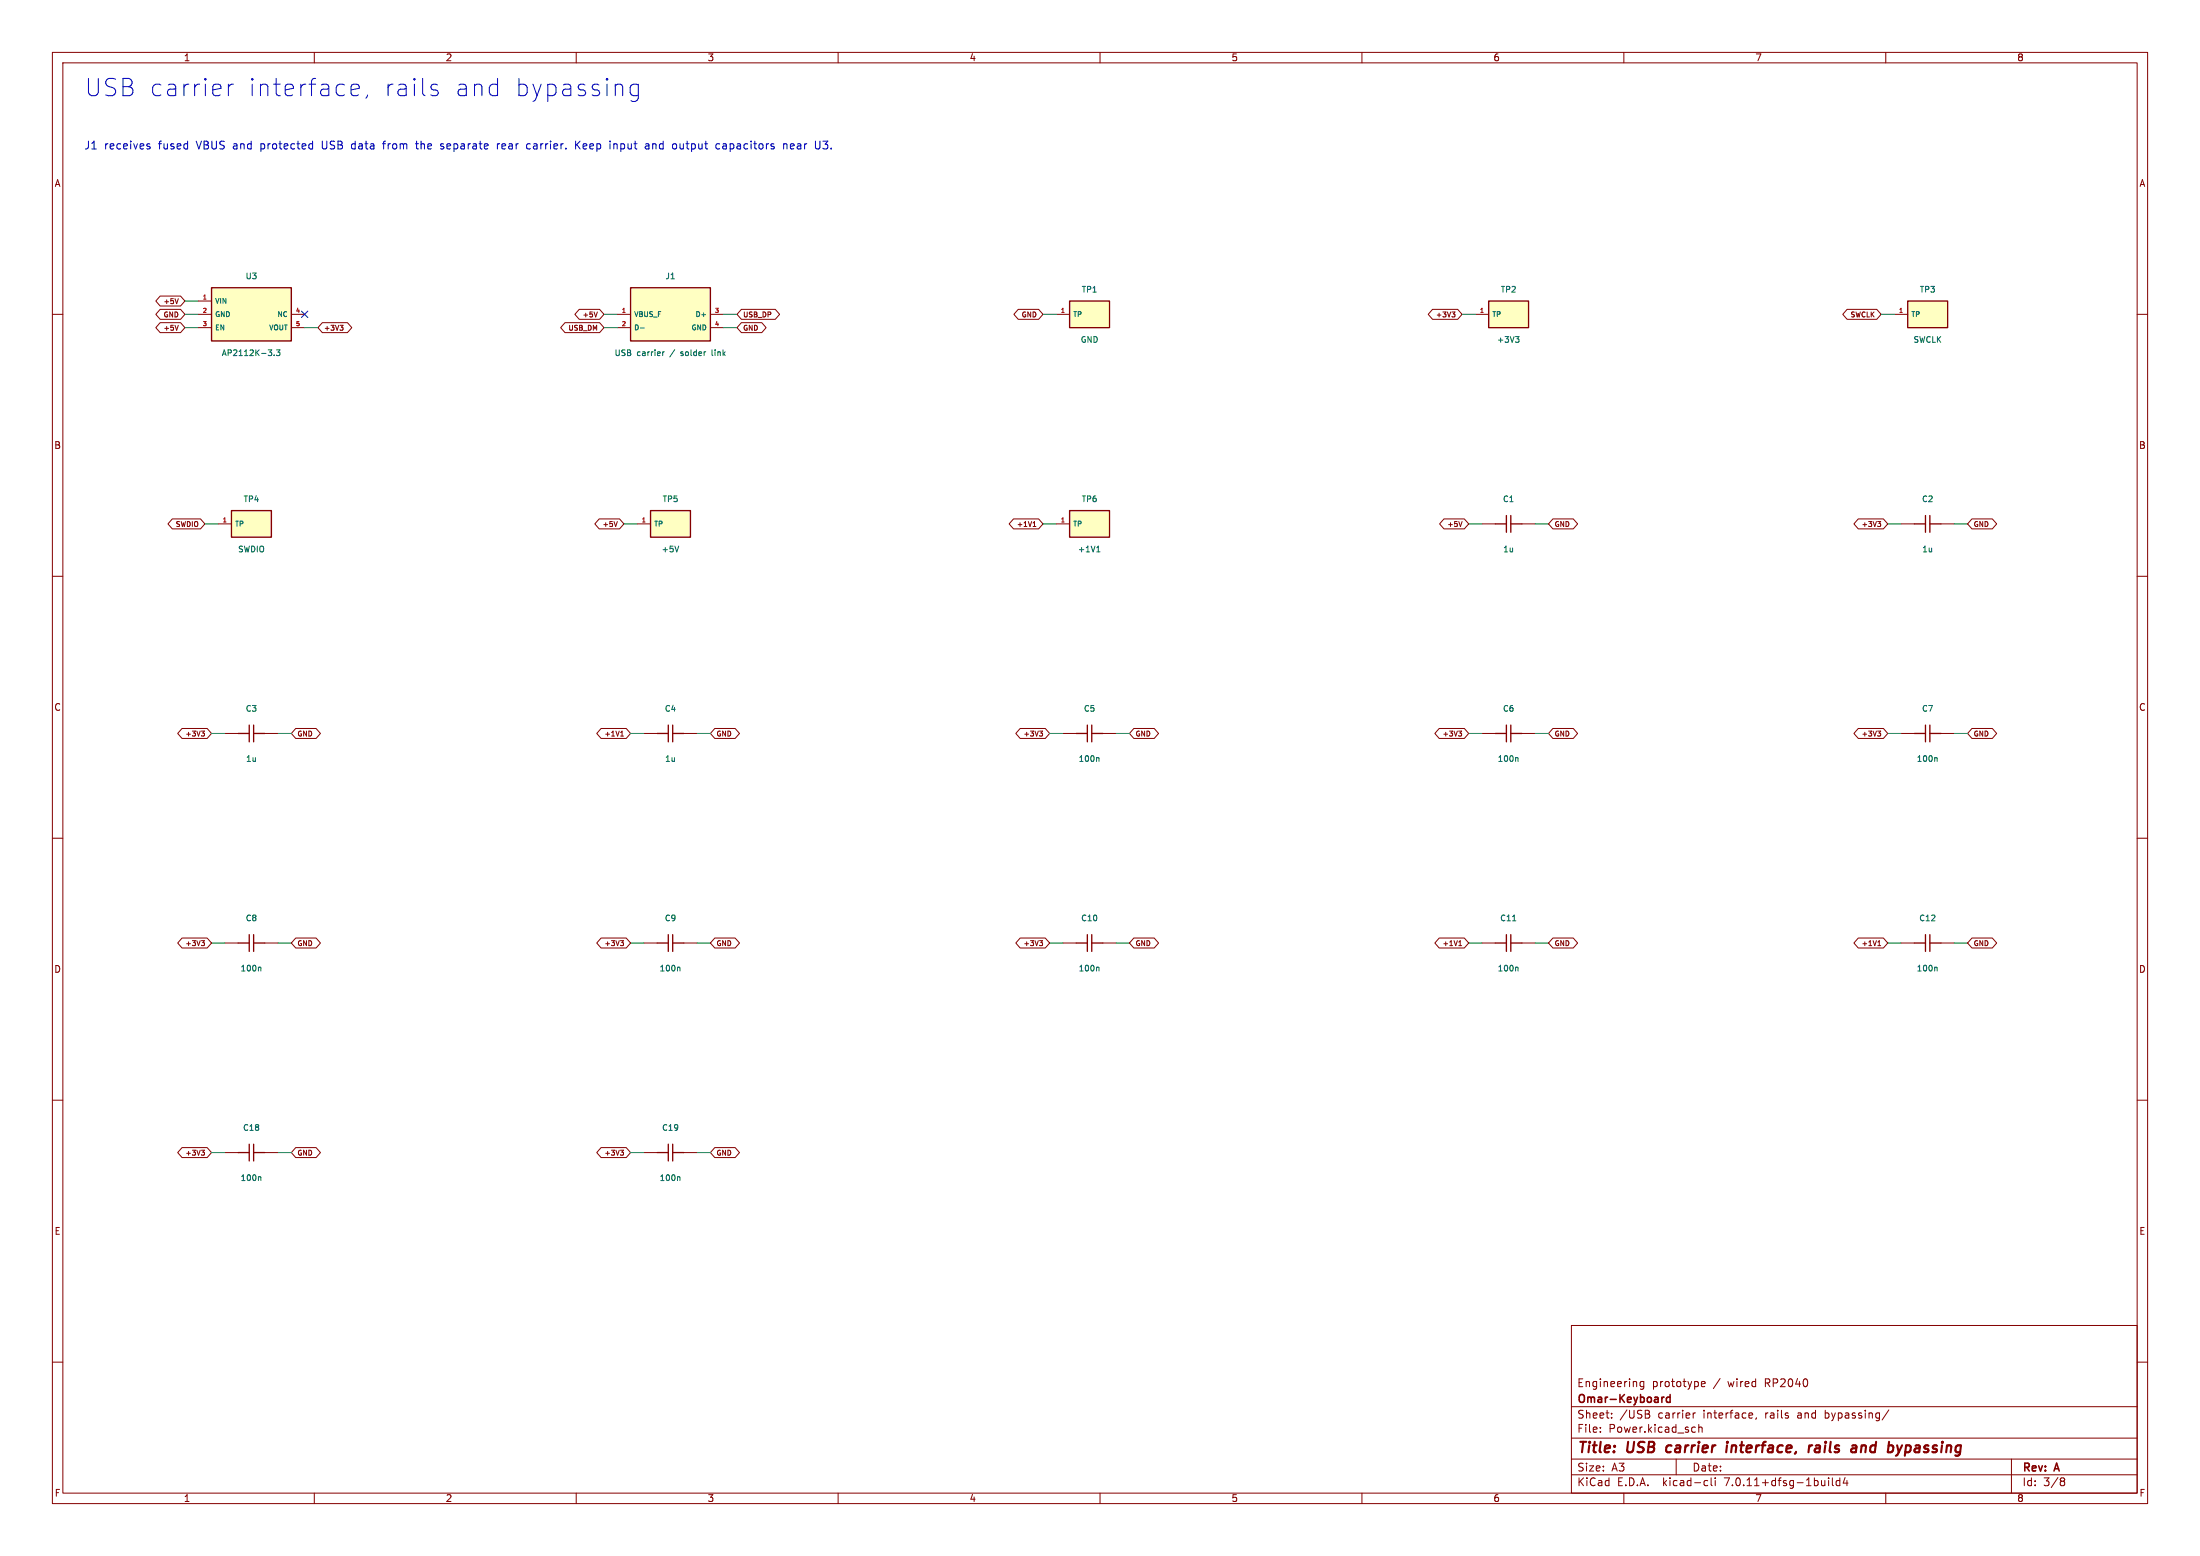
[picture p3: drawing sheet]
<svg xmlns="http://www.w3.org/2000/svg" width="420mm" height="297mm" viewBox="0 0 420 297" stroke-linecap="round" stroke-linejoin="round" font-family="sans-serif">
<g fill="none" stroke="#840000" stroke-width=".19">
<path d="M10 10h400v277h-400zM12 12h396v273h-396zM60 10v2M110 10v2M160 10v2M210 10v2M260 10v2M310 10v2M360 10v2M10 60h2M30.6 56.5h3.9l.8 1-.8 .9h-3.9l-.9-.9zM30.6 59h3.9l.8 1-.8 1h-3.9l-.9-1z"/>
<path d="M34 57l-.3 1M37.8 60h2.6M37.8 57.5h2.6M55.6 60h2.6M110.6 59h3.9l.8 1-.8 1h-3.9l-.9-1zM114 59.5l-.3 1M117.8 60h2.6M135.6 60h2.6M141.5 59h6.5l.8 1-.8 1h-6.5l-.8-1zM194.4 59h3.9l.8 1-.8 1h-3.9l-.8-1zM201.7 60h2.5M273.5 59h4.8l.8 1-.8 1h-4.8l-.9-1z"/>
<path d="M277.2 59.5h.6l-.4 .4 .3 .1 .1 .3-.2 .2h-.3M281.7 60h2.5M352.6 59h5.7l.8 1-.8 1h-5.7l-.8-1zM361.7 60h2.5M408 60h2M30.6 61.6h3.9l.8 .9-.8 1h-3.9l-.9-1zM34 62.1l-.3 .9M37.8 62.5h2.6M55.6 62.5h2.6M61.5 61.6h4.8l.9 .9-.9 1h-4.8l-.8-1zM64.9 62.1h.6l-.3 .4M65.3 62.5l.2 .1-.2 .4"/>
<path d="M107.9 61.6h6.6l.8 .9-.8 1h-6.6l-.9-1zM117.8 62.5h2.6M135.6 62.5h2.6M141.5 61.6h3.9l.9 .9-.9 1h-3.9l-.8-1zM32.9 99h5.4l.8 1-.8 1h-5.4l-.8-1zM114.4 99h3.9l.8 1-.8 1h-3.9l-.8-1zM117.9 99.5l-.4 1M193.5 99h4.8l.8 1-.8 1h-4.8l-.9-1zM197.2 99.8l.3-.3v1M275.7 99h3.8l.9 1-.9 1h-3.8l-.9-1zM279.1 99.5l-.3 1M296.5 99h3.8l.9 1-.9 1h-3.8l-.9-1z"/>
<path d="M354.8 99h4.7l.9 1-.9 1h-4.7l-.9-1zM358.4 99.5h.6l-.3 .4 .3 .1v.3l-.2 .2h-.2M376.5 99h3.8l.9 1-.9 1h-3.8l-.9-1zM10 110h2M41.6 100h2.6M121.6 100h2.6M197.2 100.5h.6M201.7 100h2.5M282.9 100h2.6M290.5 100h2.6M362.9 100h2.6M370.5 100h2.6"/>
<path d="M408 110h2M34.8 139h4.7l.9 1-.9 1h-4.7l-.9-1zM38.4 139.5h.6l-.3 .4 .3 .1v.3l-.2 .2h-.2M42.9 140h2.6M50.5 140h2.6M56.5 139h3.8l.9 1-.9 1h-3.8l-.9-1zM114.8 139h4.7l.9 1-.9 1h-4.7l-.9-1zM118.5 139.8l.3-.3v1M122.9 140h2.6M130.5 140h2.6M136.5 139h3.8l.9 1-.9 1h-3.8l-.9-1zM194.8 139h4.7l.9 1-.9 1h-4.7l-.9-1z"/>
<path d="M198.4 139.5h.6l-.3 .4 .3 .1v.3l-.2 .2h-.2M202.9 140h2.6M210.5 140h2.6M216.5 139h3.8l.9 1-.9 1h-3.8l-.9-1zM274.7 139h4.8l.9 1-.9 1h-4.8l-.8-1zM278.4 139.5h.6l-.3 .4 .3 .1v.3l-.2 .2h-.2M282.9 140h2.6M290.5 140h2.6M296.5 139h3.8l.9 1-.9 1h-3.8l-.9-1zM354.8 139h4.7l.9 1-.9 1h-4.7l-.9-1zM358.4 139.5h.6l-.3 .4 .3 .1v.3l-.2 .2h-.2M362.9 140h2.6"/>
<path d="M370.5 140h2.6M376.5 139h3.8l.9 1-.9 1h-3.8l-.9-1zM10 160h2M118.5 140.5h.5M408 160h2M34.8 179h4.7l.9 1-.9 1h-4.7l-.9-1zM38.4 179.5h.6l-.3 .4 .3 .1v.3l-.2 .2h-.2M42.9 180h2.6M50.5 180h2.6M56.5 179h3.8l.9 1-.9 1h-3.8l-.9-1zM114.8 179h4.7l.9 1-.9 1h-4.7l-.9-1zM118.4 179.5h.6l-.3 .4 .3 .1v.3l-.2 .2h-.2"/>
<path d="M122.9 180h2.6M130.5 180h2.6M136.5 179h3.8l.9 1-.9 1h-3.8l-.9-1zM194.8 179h4.7l.9 1-.9 1h-4.7l-.9-1zM198.4 179.5h.6l-.3 .4 .3 .1v.3l-.2 .2h-.2M202.9 180h2.6M210.5 180h2.6M216.5 179h3.8l.9 1-.9 1h-3.8l-.9-1zM274.7 179h4.8l.9 1-.9 1h-4.8l-.8-1zM278.5 179.8l.3-.3v1M282.9 180h2.6M290.5 180h2.6"/>
<path d="M296.5 179h3.8l.9 1-.9 1h-3.8l-.9-1zM354.8 179h4.7l.9 1-.9 1h-4.7l-.9-1zM358.5 179.8l.3-.3v1M362.9 180h2.6M370.5 180h2.6M376.5 179h3.8l.9 1-.9 1h-3.8l-.9-1zM278.5 180.5h.5M358.5 180.5h.5M10 210h2M34.8 219h4.7l.9 1-.9 1h-4.7l-.9-1zM38.4 219.5h.6l-.3 .4 .3 .1v.3l-.2 .2h-.2M56.5 219h3.8l.9 1-.9 1h-3.8l-.9-1z"/>
<path d="M114.8 219h4.7l.9 1-.9 1h-4.7l-.9-1zM118.4 219.5h.6l-.3 .4 .3 .1v.3l-.2 .2h-.2M136.5 219h3.8l.9 1-.9 1h-3.8l-.9-1zM408 210h2M42.9 220h2.6M50.5 220h2.6M122.9 220h2.6M130.5 220h2.6M10 260h2M300 253h108v32h-108zM408 260h2M300 278.5h108"/>
<path d="M300 274.5h108M300 268.5h108M305.5 273.2v.2M305.5 272.5v.1M307.7 270.5v.2M307.7 269.8v.1M313.8 263.7v1.2l-.3 .3-.3-.1M313.8 263.8l-.4-.1-.3 .3 .1 .6h.6M314.6 269.9a.4 .4 0 0 1 .4 .4 .4 .4 0 0 1-.3 .4M314.8 269.3l.1 .3-.2 .2M320 278.5v3M323.2 272.4l.5 .1"/>
<path d="M323.7 273.3l-.5 .1M323.7 269.7l-.3 .1-.2 .2M324.3 272.5l.2-.1 .4 .1v.9M324.3 271.9v1.5M324.8 264.2l.7-.2-.1-.2-.4-.1-.2 .2 .1 .7h.5M334.4 269.7l.2 .3-.7 .2M334.5 270.6l-.1 .1M335.3 270.6l-.1 .3M360.6 269.1l-1.3 1.9M384 278.5v6.5M60 285v2M110 285v2"/>
<path d="M160 285v2M210 285v2M260 285v2M300 281.5h108M310 285v2M325.6 282.6l.4 .1M326 283.5l-.4 .1M326.7 282.1v1.3l.2 .2M327.4 282.1v.1M327.4 282.6v1M349.1 282.1v.1M349.1 282.6v1"/>
<path d="M349.8 282.1v1.3l.2 .2M351.2 282.7l-.4-.1-.3 .3 .2 .6h.5M351.2 282.1v1.5M352.2 282l-.3 1.1h.9M352.6 282.6v1M360 285v2M393.6 282.1h.3l.3 .3-.3 .3M393.6 282.7h.3M393.9 282.7l.2 .2 .1 .4-.3 .3h-.3"/>
</g>
<path d="M318.2 276.1l-.2 .7 .4 .4M329.7 275.9l-.2 1.3M329.8 275.2v.2M345.4 275.9l-.2 1.3M346 275.9l-.4 .1-.2 .3M347.2 275.9l-.6 .1M347.2 276.4h-.4a.4 .4 0 0 0-.4 .4 .4 .4 0 0 0 .3 .4h.4M355.4 275.9l-.2 1.3M356 275.9l-.6 .2M363.1 275.9l-.6 1.3M363.9 275.9l-.3 2" fill="none" stroke="#840000" stroke-width=".4"/>
<path d="M317.7 266.7l-.4 .1M318.8 266.8l-.4-.1-.3 .3 .2 .6h.5M318.8 266.2v1.5" fill="none" stroke="#840000" stroke-width=".3"/>
<g fill="none" stroke="#840000" stroke-width=".25">
<path d="M40.4 54.9h15.2v10.2h-15.2zM120.4 54.9h15.2v10.2h-15.2zM204.2 57.5h7.6v5h-7.6zM284.2 57.5h7.6v5h-7.6zM364.2 57.5h7.6v5h-7.6zM44.2 97.5h7.6v5h-7.6zM124.2 97.5h7.6v5h-7.6zM204.2 97.5h7.6v5h-7.6zM287.6 98.4v3.2M288.4 98.4v3.2M367.6 98.4v3.2M368.4 98.4v3.2"/>
<path d="M285.5 100h2.1M288.4 100h2.1M365.5 100h2.1M368.4 100h2.1M45.5 140h2.1M47.6 138.4v3.2M48.4 140h2.1M48.4 138.4v3.2M125.5 140h2.1M127.6 138.4v3.2M128.4 138.4v3.2M128.4 140h2.1"/>
<path d="M205.5 140h2.1M207.6 138.4v3.2M208.4 140h2.1M208.4 138.4v3.2M285.5 140h2.1M287.6 138.4v3.2M288.4 138.4v3.2M288.4 140h2.1M365.5 140h2.1M367.6 138.4v3.2M368.4 138.4v3.2M368.4 140h2.1"/>
<path d="M45.5 180h2.1M47.6 178.4v3.2M48.4 180h2.1M48.4 178.4v3.2M125.5 180h2.1M127.6 178.4v3.2M128.4 178.4v3.2M128.4 180h2.1M205.5 180h2.1M207.6 178.4v3.2M208.4 180h2.1M208.4 178.4v3.2"/>
<path d="M285.5 180h2.1M287.6 178.4v3.2M288.4 180h2.1M288.4 178.4v3.2M365.5 180h2.1M367.6 178.4v3.2M368.4 180h2.1M368.4 178.4v3.2M47.6 218.4v3.2M48.4 218.4v3.2M127.6 218.4v3.2M128.4 218.4v3.2"/>
<path d="M45.5 220h2.1M48.4 220h2.1M125.5 220h2.1M128.4 220h2.1"/>
</g>
<g fill="none" stroke="#006464" stroke-width=".19">
<path d="M51.2 66.8h.7l-.4 .4M51.8 67.3l.1 .1-.1 .4M52.3 67.8v.1M52.8 66.8h.6l-.3 .4 .3 .1v.5l-.2 .1-.4-.1M122.3 62.6h.7M126.5 67.1v.8M126.8 67.1l-.3 .3M135.9 66.8v.9l.2 .2M289.3 64.2h.7l-.4 .5M289.8 64.7l.2 .2v.2l-.2 .2M129.6 104.2l-.4 1.1M209.4 105.3h.6"/>
<path d="M209.5 104.5l.2-.3v1.1M209.6 144.6l.2 .2v.5M289.6 144.6l.2 .2v.5M369.6 144.6l.2 .2v.5M288.8 175.8h.6M49.6 184.6l.2 .2v.5M129.6 184.6l.2 .2v.5M209.6 184.6l.2 .2v.5M289.6 184.6l.2 .2v.5M369.6 184.6l.2 .2v.5M49.6 224.6l.2 .2v.5M129.6 224.6l.2 .2v.5"/>
</g>
<g fill="#ffffc2" stroke="#ffffc2" stroke-width=".19">
<path d="M364.2 57.5h7.6v5h-7.6z"/>
<path d="M284.2 57.5h7.6v5h-7.6z"/>
<path d="M44.2 97.5h7.6v5h-7.6z"/>
<path d="M124.2 97.5h7.6v5h-7.6z"/>
<path d="M204.2 57.5h7.6v5h-7.6z"/>
<path d="M204.2 97.5h7.6v5h-7.6z"/>
<path d="M40.4 54.9h15.2v10.2h-15.2z"/>
<path d="M120.4 54.9h15.2v10.2h-15.2z"/>
</g>
<g fill="none" stroke="#0000c2" stroke-width=".19">
<path d="M43.6 16.1v2.2M44.5 16.1a.84 .84 0 0 0-.9 .6M67 17.2l1.6-.3-.2-.7-.3-.1h-.6l-.3 .1-.2 .3v1.3l.2 .3 .3 .2h.6l.3-.2M70.2 18.1l-.4 .6M82.4 16.2l.3-.1 .8 .1M82.4 17l1.1 .3 .2 .5-.2 .3-.3 .2h-.6l-.3-.2M94.7 16.1l.3 .1M95 15v3.3M95 18.1l-.3 .2M121.9 16.2l-.4-.1h-.6l-.5 .3-.1 .3v.9l.3 .5 .3 .2h.6l.4-.2M121.9 16.1v2.6a.9 .9 0 0 1-1.5 .5M28.2 27.9l.4 .1 .1 .2-.2 .2h-.3"/>
<path d="M28.2 27.4l.4 .1M59.2 27.4l.5 .1M59.7 28.4h-.5M59.7 26.9v1.5M67.2 27.6v.7M73 27.4h.6M73.5 26.9l-.3 .3v1.2M79.3 27.4h.6M79.5 26.9v1.3l.4 .2M84.1 28.4h.6M84.7 27.5l-.4-.1-.2 .3 .1 .2 .5 .1M95 27.4v1"/>
<path d="M95.4 27.4l-.3 .1-.1 .2M100.7 28.4h.5M100.7 27.5h.5M109.9 26.9v1.5M110.1 27.6l.6 .8M110.7 26.9l-.8 .9M117.2 27.4v1M117.7 27.5l-.3-.1-.2 .2M123.4 27.4h.3l.2 .3v.7M123.9 28.4h-.5M123.9 27.8l-.5 .1M129.8 27.4l.1 1"/>
<path d="M137 27.4l.4 .1M137.4 28.4h-.4M138.5 27.4l-.5 .1M138.5 27.9h-.3a.29 .29 0 0 0-.3 .2 .29 .29 0 0 0 .3 .3h.3M149.6 27.6l.2-.2 .4 .1v.9M149.6 27.4v1M151.4 27.4h-.3l-.2 .3 .1 .7h.4M151.6 27.8l-.7 .1M157.1 28.3l.6 .1M157.1 26.9h.9l-.5 .6h.2"/>
</g>
<g fill="none" stroke="#009600" stroke-width=".19">
<path d="M35.3 60h2.5M35.3 57.5h2.5M115.3 60h2.5M138.2 60h2.5M199.1 60h2.6M279.1 60h2.6M359.1 60h2.6M35.3 62.5h2.5M58.2 62.5h2.5M115.3 62.5h2.5M138.2 62.5h2.5M39.1 100h2.5"/>
<path d="M119.1 100h2.5M199.1 100h2.6M280.4 100h2.5M293.1 100h2.5M360.4 100h2.5M373.1 100h2.5M40.4 140h2.5M53.1 140h2.5M120.4 140h2.5M133.1 140h2.5M200.4 140h2.5M213.1 140h2.5"/>
<path d="M280.4 140h2.5M293.1 140h2.5M360.4 140h2.5M373.1 140h2.5M40.4 180h2.5M53.1 180h2.5M120.4 180h2.5M133.1 180h2.5M200.4 180h2.5M213.1 180h2.5M280.4 180h2.5M293.1 180h2.5"/>
<path d="M360.4 180h2.5M373.1 180h2.5M40.4 220h2.5M53.1 220h2.5M120.4 220h2.5M133.1 220h2.5"/>
</g>
<path d="M57.6 59.4l1.2 1.2M58.8 59.4l-1.2 1.2" fill="none" stroke="#000084" stroke-width=".19"/>
<g font-size="4.6" fill="#0000c2">
<text x="16" y="18.6">USB carrier</text>
<text x="46.9" y="18.6">interface,</text>
<text x="72.6" y="18.6">rails</text>
<text x="85.9" y="18.6">and</text>
<text x="97.2" y="18.6">bypassing</text>
</g>
<g font-size="2.8" fill="#840000">
<text x="301" y="277.9">Title:</text>
<text x="310.6" y="277.9">USB</text>
<text x="319" y="277.9">carrier</text>
<text x="331.2" y="277.9">interface,</text>
<text x="347.7" y="277.9">rails</text>
<text x="356.7" y="277.9">and</text>
<text x="364.5" y="277.9">bypassing</text>
</g>
<g font-size="2.1" fill="#0000c2">
<text x="16" y="28.7">J1</text>
<text x="19.9" y="28.7">receives</text>
<text x="30.3" y="28.7">fused</text>
<text x="37.7" y="28.7">VBUS and</text>
<text x="50.1" y="28.7">protected</text>
<text x="62" y="28.7">USB</text>
<text x="67.8" y="28.7">data</text>
<text x="74" y="28.7">from</text>
<text x="80.5" y="28.7">the</text>
<text x="85.3" y="28.7">separate</text>
<text x="96.2" y="28.7">rear</text>
<text x="102" y="28.7">carrier.</text>
<text x="111.5" y="28.7">Keep</text>
<text x="118.2" y="28.7">input</text>
<text x="125.1" y="28.7">and</text>
<text x="130.5" y="28.7">output</text>
<text x="139" y="28.7">capacitors</text>
<text x="152" y="28.7">near</text>
<text x="158.2" y="28.7">U3.</text>
</g>
<g font-size="2.1" fill="#840000">
<text x="301" y="268.2">Omar-Keyboard</text>
<text x="301" y="265">Engineering</text>
<text x="315.4" y="265">prototype</text>
<text x="327.2" y="265">/</text>
<text x="330" y="265">wired</text>
<text x="337.2" y="265">RP2040</text>
<text x="301" y="273.7">File:</text>
<text x="301" y="271">Sheet:</text>
<text x="307.1" y="273.7">Power.kicad_sch</text>
<text x="309.2" y="271">/USB</text>
<text x="316.6" y="271">carrier</text>
<text x="325.3" y="271">interface,</text>
<text x="337.3" y="271">rails</text>
<text x="343.6" y="271">and</text>
<text x="348.9" y="271">bypassing/</text>
<text x="301" y="281.1">Size:</text>
<text x="307.6" y="281.1">A3</text>
<text x="323" y="281.1">Date:</text>
<text x="386" y="281.3">Rev:</text>
<text x="392.4" y="281.3">A</text>
<text x="301" y="283.9">KiCad</text>
<text x="308.7" y="283.9">E.D.A.</text>
<text x="317.6" y="283.9">kicad-cli</text>
<text x="329.5" y="283.9">7.0.11+dfsg-1build4</text>
<text x="386" y="283.9">Id:</text>
<text x="390.1" y="283.9">3/8</text>
</g>
<g font-size="1.8" fill="#840000">
<text x="35" y="11.9">1</text>
<text x="85" y="11.9">2</text>
<text x="135" y="11.9">3</text>
<text x="185" y="11.9">4</text>
<text x="235" y="11.9">5</text>
<text x="285" y="11.9">6</text>
<text x="335" y="11.9">7</text>
<text x="385" y="11.9">8</text>
<text x="10.3" y="35.9">A</text>
<text x="408.3" y="35.9">A</text>
<text x="10.3" y="85.9">B</text>
<text x="408.2" y="85.9">B</text>
<text x="10.3" y="135.9">C</text>
<text x="408.2" y="135.9">C</text>
<text x="10.3" y="185.9">D</text>
<text x="408.2" y="185.9">D</text>
<text x="10.3" y="235.9">E</text>
<text x="408.3" y="235.9">E</text>
<text x="10.3" y="285.9">F</text>
<text x="35" y="286.9">1</text>
<text x="85" y="286.9">2</text>
<text x="135" y="286.9">3</text>
<text x="185" y="286.9">4</text>
<text x="235" y="286.9">5</text>
<text x="285" y="286.9">6</text>
<text x="335" y="286.9">7</text>
<text x="385" y="286.9">8</text>
<text x="408.3" y="285.9">F</text>
</g>
<g font-size="1.5" fill="#006464">
<text x="46.8" y="53.5">U3</text>
<text x="126.9" y="53.5">J1</text>
<text x="206.4" y="56">TP1</text>
<text x="286.4" y="56">TP2</text>
<text x="366.4" y="56">TP3</text>
<text x="206.2" y="65.6">GND</text>
<text x="285.7" y="65.6">+3V3</text>
<text x="365.2" y="65.6">SWCLK</text>
<text x="42.2" y="68.2">AP2112K-3.3</text>
<text x="117.2" y="68.2">USB</text>
<text x="121.6" y="68.2">carrier</text>
<text x="128.1" y="68.2">/</text>
<text x="130.3" y="68.2">solder</text>
<text x="136.5" y="68.2">link</text>
<text x="46.4" y="96">TP4</text>
<text x="126.4" y="96">TP5</text>
<text x="206.4" y="96">TP6</text>
<text x="286.8" y="96">C1</text>
<text x="366.8" y="96">C2</text>
<text x="45.3" y="105.6">SWDIO</text>
<text x="126.2" y="105.6">+5V</text>
<text x="205.7" y="105.6">+1V1</text>
<text x="286.9" y="105.6">1u</text>
<text x="366.9" y="105.6">1u</text>
<text x="46.8" y="136">C3</text>
<text x="126.8" y="136">C4</text>
<text x="206.8" y="136">C5</text>
<text x="286.8" y="136">C6</text>
<text x="366.8" y="136">C7</text>
<text x="46.9" y="145.6">1u</text>
<text x="126.9" y="145.6">1u</text>
<text x="205.8" y="145.6">100n</text>
<text x="285.8" y="145.6">100n</text>
<text x="365.8" y="145.6">100n</text>
<text x="46.8" y="176">C8</text>
<text x="126.8" y="176">C9</text>
<text x="206.3" y="176">C10</text>
<text x="286.3" y="176">C11</text>
<text x="366.3" y="176">C12</text>
<text x="45.8" y="185.6">100n</text>
<text x="125.8" y="185.6">100n</text>
<text x="205.8" y="185.6">100n</text>
<text x="285.8" y="185.6">100n</text>
<text x="365.8" y="185.6">100n</text>
<text x="46.3" y="216">C18</text>
<text x="126.3" y="216">C19</text>
<text x="45.8" y="225.6">100n</text>
<text x="125.8" y="225.6">100n</text>
</g>
<g font-size="1.3" fill="#840000">
<text x="31.1" y="58.2">+5V</text>
<text x="31.1" y="60.8">GND</text>
<text x="31.1" y="63.3">+5V</text>
<text x="61.8" y="63.3">+3V3</text>
<text x="108.4" y="63.3">USB_DM</text>
<text x="111.1" y="60.8">+5V</text>
<text x="141.8" y="60.8">USB_DP</text>
<text x="141.8" y="63.3">GND</text>
<text x="194.9" y="60.8">GND</text>
<text x="274" y="60.8">+3V3</text>
<text x="353.1" y="60.8">SWCLK</text>
<text x="33.4" y="100.8">SWDIO</text>
<text x="114.9" y="100.8">+5V</text>
<text x="194" y="100.8">+1V1</text>
<text x="276.1" y="100.8">+5V</text>
<text x="296.7" y="100.8">GND</text>
<text x="355.2" y="100.8">+3V3</text>
<text x="376.7" y="100.8">GND</text>
<text x="35.2" y="140.8">+3V3</text>
<text x="56.7" y="140.8">GND</text>
<text x="115.2" y="140.8">+1V1</text>
<text x="136.7" y="140.8">GND</text>
<text x="195.2" y="140.8">+3V3</text>
<text x="216.7" y="140.8">GND</text>
<text x="275.2" y="140.8">+3V3</text>
<text x="296.7" y="140.8">GND</text>
<text x="355.2" y="140.8">+3V3</text>
<text x="376.7" y="140.8">GND</text>
<text x="35.2" y="180.8">+3V3</text>
<text x="56.7" y="180.8">GND</text>
<text x="115.2" y="180.8">+3V3</text>
<text x="136.7" y="180.8">GND</text>
<text x="195.2" y="180.8">+3V3</text>
<text x="216.7" y="180.8">GND</text>
<text x="275.2" y="180.8">+1V1</text>
<text x="296.7" y="180.8">GND</text>
<text x="355.2" y="180.8">+1V1</text>
<text x="376.7" y="180.8">GND</text>
<text x="35.2" y="220.8">+3V3</text>
<text x="56.7" y="220.8">GND</text>
<text x="115.2" y="220.8">+3V3</text>
<text x="136.7" y="220.8">GND</text>
</g>
<g font-size="1.3" fill="#006464">
<text x="41" y="58.2">VIN</text>
<text x="41" y="60.7">GND</text>
<text x="41" y="63.2">EN</text>
<text x="51.2" y="63.2">VOUT</text>
<text x="52.8" y="60.7">NC</text>
<text x="121" y="60.7">VBUS_F</text>
<text x="121" y="63.2">D-</text>
<text x="131.9" y="63.2">GND</text>
<text x="132.6" y="60.7">D+</text>
<text x="204.8" y="60.7">TP</text>
<text x="284.8" y="60.7">TP</text>
<text x="364.8" y="60.7">TP</text>
<text x="44.8" y="100.7">TP</text>
<text x="124.8" y="100.7">TP</text>
<text x="204.8" y="100.7">TP</text>
</g>
<g font-size="1.1" fill="#a90000">
<text x="38.6" y="57.2">1</text>
<text x="38.6" y="59.7">2</text>
<text x="56.4" y="59.7">4</text>
<text x="118.6" y="59.7">1</text>
<text x="136.4" y="59.7">3</text>
<text x="202.4" y="59.7">1</text>
<text x="282.4" y="59.7">1</text>
<text x="362.4" y="59.7">1</text>
<text x="38.6" y="62.3">3</text>
<text x="56.4" y="62.3">5</text>
<text x="118.6" y="62.3">2</text>
<text x="136.4" y="62.3">4</text>
<text x="42.4" y="99.7">1</text>
<text x="122.4" y="99.7">1</text>
<text x="202.4" y="99.7">1</text>
</g>
</svg>
